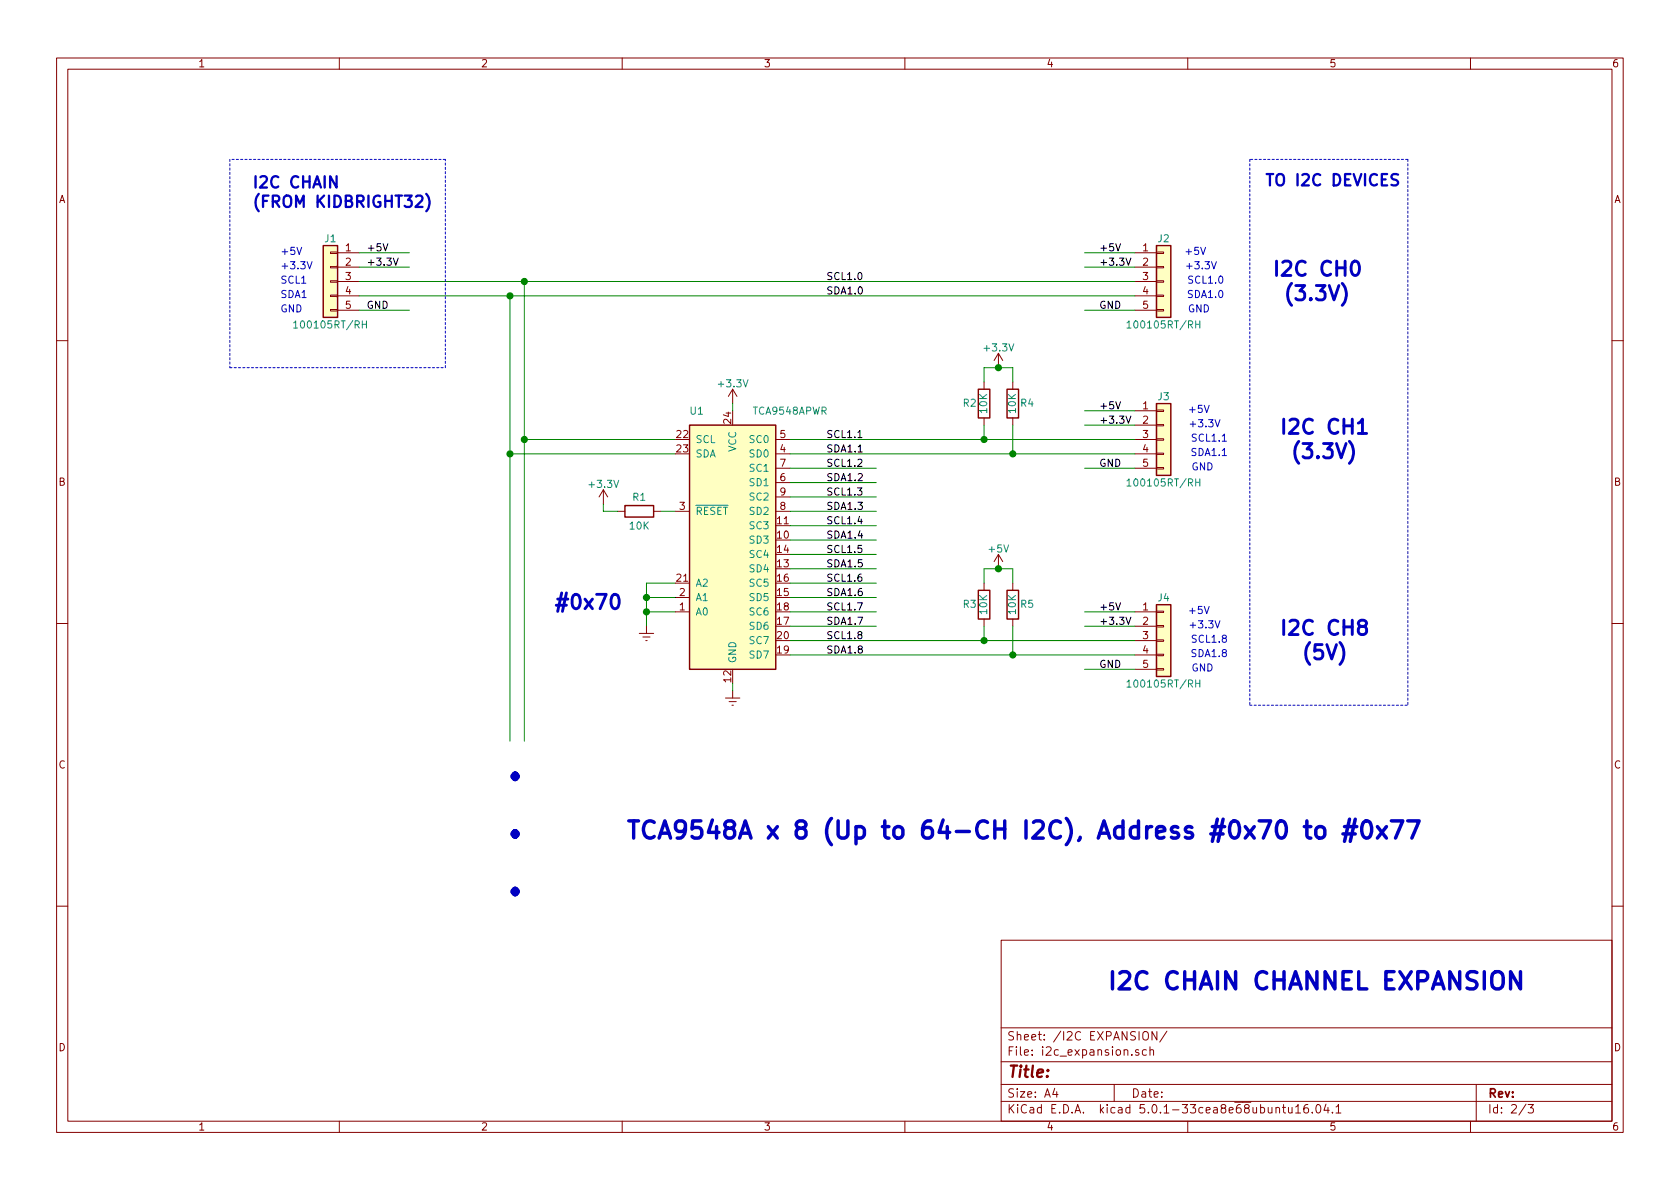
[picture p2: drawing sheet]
<svg xmlns="http://www.w3.org/2000/svg" width="297mm" height="210mm" viewBox="0 0 297 210" stroke-linecap="round" stroke-linejoin="round" font-family="sans-serif">
<g fill="none" stroke="#840000" stroke-width=".18">
<path d="M10 10.3h277v189.9h-277zM12 12.2h273v186.1h-273zM60 10.3v1.9M110 10.3v1.9M160 10.3v1.9M210 10.3v1.9M260 10.3v1.9M58.4 54.7h1.3v.3h-1.3zM58.4 52.2h1.3v.2h-1.3zM58.4 49.7h1.3v.2h-1.3zM58.4 47.1h1.3v.3h-1.3zM58.4 44.6h1.3v.2h-1.3z"/>
<path d="M59.7 44.7h3.8M59.7 47.2h3.8M59.7 49.8h3.8M59.7 52.3h3.8M59.7 54.9h3.8M200.7 44.7h3.8M200.7 47.2h3.8M200.7 49.8h3.8M200.7 52.3h3.8M200.7 54.9h3.8M204.5 54.7h1.2v.3h-1.2zM204.5 52.2h1.2v.2h-1.2z"/>
<path d="M204.5 49.7h1.2v.2h-1.2zM204.5 47.1h1.2v.3h-1.2zM204.5 44.6h1.2v.2h-1.2zM10 60.2h2M129.5 68.8v2.6M129.5 68.8l-.7 1.3M129.5 68.8l.8 1.3M137.2 77.7h2.5M174 67.6v1.2M174 73.9v1.3M176.5 62.5v2.5M176.5 62.5l-.7 1.2"/>
<path d="M176.5 62.5l.8 1.2M179.1 67.6v1.2M179.1 73.9v1.3M200.7 77.7h3.8M200.7 72.6h3.8M200.7 75.2h3.8M204.5 77.6h1.2v.2h-1.2zM204.5 75.1h1.2v.2h-1.2zM204.5 72.5h1.2v.3h-1.2zM285 60.2h2M106.7 86.6l-.8 1.3M106.7 86.6v2.5"/>
<path d="M106.7 86.6l.7 1.3M109.2 90.4h1.3M115.6 90.4h1.2M119.4 90.4h2.5M137.2 90.4h2.5M137.2 80.3h2.5M137.2 85.3h2.5M137.2 82.8h2.5M137.2 87.9h2.5M176.5 98l-.7 1.3M176.5 98v2.6M176.5 98l.8 1.3"/>
<path d="M200.7 80.3h3.8M200.7 82.8h3.8M204.5 82.7h1.2v.2h-1.2zM204.5 80.1h1.2v.3h-1.2zM10 110.3h2M113 112h2.6M113.7 112.6h1.2M114.2 113.3h.2M114.3 110.7v1.3M119.4 108.2h2.5M119.4 105.7h2.5M174 103.1v1.3"/>
<path d="M174 109.5v1.2M179.1 103.1v1.3M179.1 109.5v1.2M200.7 108.2h3.8M200.7 113.3h3.8M200.7 110.7h3.8M200.7 115.8h3.8M200.7 118.4h3.8M204.5 118.2h1.2v.3h-1.2zM204.5 115.7h1.2v.2h-1.2zM204.5 113.2h1.2v.2h-1.2zM204.5 110.6h1.2v.3h-1.2z"/>
<path d="M204.5 108.1h1.2v.2h-1.2zM285 110.3h2M128.3 123.4h2.5M128.9 124.1h1.3M129.4 124.7h.3M129.5 122.2v1.2M10 160.2h2M177 166.3h108v32h-108zM285 160.2h2M60 198.3v1.9M110 198.3v1.9M160 198.3v1.9"/>
<path d="M177 194.8h108M177 191.8h108M177 187.8h108M177 181.8h108M186.5 192.5l-.4 1h1M186.8 193v1M197 191.8v3M201.3 185.7l-.3-.1-.2 .2v.2l.5 .2v.3h-.5M202.1 182.6a.5 .5 0 0 1 .6-.2 .5 .5 0 0 1 .3 .5v.5a.5 .5 0 0 1-.4 .5 .5 .5 0 0 1-.5-.5zM202.7 185.7l-.4-.1-.3 .3 .1 .6h.6M203.3 185.7l.3-.1 .3 .1 .1 .9M203.3 185.1v1.5"/>
<path d="M204.5 182.4v1.5l-.8-1.5v1.5M206.3 182.3l-1.2 2M210 198.3v1.9M226.7 195.8h.6M226.9 195.3v1.3l.4 .2M227.8 195.8l.1 .9 .3 .1 .2-.1M228.4 195.8v1M229.1 195.8l.4-.5v1.5M229.1 196.8h.8M231.2 195.3a.59 .59 0 0 0-.7 .7l.1 .7 .2 .1 .5-.1 .1-.5-.2-.2-.4-.1-.3 .3M232 196.7v.1M232.9 195.4l.1-.1a.8 .8 0 0 1 .5 .8 .8 .8 0 0 1-.5 .7 1 1 0 0 1-.1-1.4z"/>
<path d="M234.4 195.2l-.3 1.1h.9M234.8 195.8v1M235.6 196.7v.1M236.2 195.8l.5-.5v1.5M236.2 196.8h.9M260 198.3v1.9M261 191.8v6.5M269.8 195.2l-1.2 2M270.2 195.3h.9l-.5 .6 .4 .1v.7l-.2 .1-.6-.1"/>
</g>
<g fill="none" stroke="#0000c2" stroke-width=".61">
<path d="M226 145.4a.73 .73 0 0 1 .7-.2 .73 .73 0 0 1 .6 .5 1.79 1.79 0 0 1-.6 2.5 .77 .77 0 0 1-.9-.6 2.53 2.53 0 0 1 .2-2.2zM230.6 146.2h1.2M231.1 145.2v2.6l.1 .3 .6 .1M232.8 146.5a.83 .83 0 0 1 1.4 .3v.8a.83 .83 0 0 1-.8 .6 .83 .83 0 0 1-.8-.6v-.8zM237.4 147.5h2.2M237.7 146.2h2.2M238.6 144.9l-.9 3.9M239.6 144.9l-.9 3.9M241.1 145.4a.73 .73 0 0 1 .7-.2 .73 .73 0 0 1 .6 .5 1.79 1.79 0 0 1-.6 2.5 .82 .82 0 0 1-.9-.6 2.53 2.53 0 0 1 .2-2.2zM243.5 146.2l1.6 2M245.1 146.2l-1.6 2M246 145.2h2l-1.3 3"/>
<path d="M248.9 145.2h2l-1.3 3M268.8 171.8v3.1l-1.7-3.1v3.1"/>
</g>
<g fill="#ffffc2" stroke="#ffffc2" stroke-width=".18">
<path d="M57.1 43.4h2.6v12.7h-2.6z"/>
<path d="M121.9 75.2h15.3v43.2h-15.3z"/>
<path d="M204.5 43.4h2.5v12.7h-2.5z"/>
<path d="M204.5 106.9h2.5v12.7h-2.5z"/>
<path d="M204.5 71.4h2.5v12.7h-2.5z"/>
</g>
<path d="M57.1 43.4h2.6v12.7h-2.6zM204.5 43.4h2.5v12.7h-2.5zM121.9 75.2h15.3v43.2h-15.3zM173 68.8h2v5.1h-2zM178.1 68.8h2v5.1h-2zM204.5 71.4h2.5v12.7h-2.5zM110.5 89.4h5.1v2h-5.1zM173 104.4h2v5.1h-2zM178.1 104.4h2v5.1h-2zM204.5 106.9h2.5v12.7h-2.5z" fill="none" stroke="#840000" stroke-width=".25"/>
<g fill="none" stroke="#008484" stroke-width=".18">
<path d="M51.9 57.1l.4-.4v1.3M51.9 58h.7M64.1 57.3h.7M64.8 56.7v1.3M199.3 57.1l.3-.4v1.3M199.3 58h.7M211.4 57.3h.7M212.1 56.7v1.3M199.3 85l.3-.3v1.2M199.3 85.9h.7M211.4 85.3h.7M212.1 84.7v1.2"/>
<path d="M199.3 120.6l.3-.4v1.3M199.3 121.5h.7M211.4 120.8h.7M212.1 120.2v1.3"/>
</g>
<path d="M59.5 31.2v2l-1.1-2v2M75.4 34.3a2.29 2.29 0 0 1 0 3.1M247.2 30.9a.84 .84 0 0 0-1.1 .1 .47 .47 0 0 0 .3 .7 .81 .81 0 0 1 .8 .5l-.1 .4-.3 .2-.8-.1" fill="none" stroke="#0000c2" stroke-width=".41"/>
<g fill="none" stroke="#008400" stroke-width=".18">
<path d="M63.5 44.7h8.9M63.5 47.2h8.9M63.5 54.9h8.9M63.5 49.8h137.2M63.5 52.3h137.2M90.2 52.3v78.8M92.7 49.8v81.3M191.8 44.7h8.9M191.8 47.2h8.9M191.8 54.9h8.9M92.7 77.7h26.7M129.5 71.4v1.2"/>
<path d="M139.7 77.7h61M174 67.6v-2.6h5.1v2.6M174 75.2v2.5M179.1 75.2v5.1M191.8 72.6h8.9M191.8 75.2h8.9M90.2 80.3h29.2M106.7 89.1v1.3h2.5M116.8 90.4h2.6M139.7 82.8h15.2M139.7 85.3h15.2M139.7 87.9h15.2"/>
<path d="M139.7 90.4h15.2M139.7 93h15.2M139.7 95.5h15.2M139.7 98h15.2M139.7 80.3h61M191.8 82.8h8.9M114.3 105.7h5.1M114.3 108.2h5.1M119.4 103.1h-5.1v7.6M139.7 103.1h15.2M139.7 105.7h15.2M139.7 108.2h15.2"/>
<path d="M139.7 100.6h15.2M139.7 110.7h15.2M139.7 113.3h61M139.7 115.8h61M174 103.1v-2.5h5.1v2.5M174 110.7v2.6M179.1 110.7v5.1M191.8 108.2h8.9M191.8 110.7h8.9M191.8 118.4h8.9M129.5 120.9v1.3"/>
</g>
<g fill="#008400" stroke="#008400" stroke-width=".25">
<circle cx="114.3" cy="105.7" r=".51"/>
<circle cx="114.3" cy="108.2" r=".51"/>
<circle cx="176.5" cy="100.6" r=".51"/>
<circle cx="176.5" cy="65" r=".51"/>
<circle cx="92.7" cy="77.7" r=".51"/>
<circle cx="90.2" cy="80.3" r=".51"/>
<circle cx="174" cy="77.7" r=".51"/>
<circle cx="179.1" cy="80.3" r=".51"/>
<circle cx="174" cy="113.3" r=".51"/>
<circle cx="179.1" cy="115.8" r=".51"/>
<circle cx="92.7" cy="49.8" r=".51"/>
<circle cx="90.2" cy="52.3" r=".51"/>
</g>
<path d="M67.7 43.1l.4 1.3 .5-1.3M69.5 45.6l.5 1.3 .4-1.3M197.3 43.1l.4 1.3 .4-1.3M199.1 45.6l.4 1.3 .4-1.3M151.7 77.4h.7M151.7 79.9h.8M197.3 71l.4 1.3 .4-1.3M199.1 73.6l.4 1.2 .4-1.2M197.3 106.6l.4 1.3 .4-1.3M199.1 109.1l.4 1.3 .4-1.3" fill="none" stroke="#000" stroke-width=".18"/>
<path d="M52.5 43.7l.4 1.3 .4-1.3M54.3 46.3l.4 1.2 .5-1.2M209.8 47.1h1M210.4 75h1M210.4 110.6h1" fill="none" stroke="#0000c2" stroke-width=".18"/>
<g fill="none" stroke="#0000c2" stroke-width=".51">
<path d="M235 50.5l.9 2.5 .8-2.5M237.3 50.1a2.9 2.9 0 0 1 0 3.9M239.1 46.4a.62 .62 0 0 1 .7-.2 .62 .62 0 0 1 .4 .5 1.49 1.49 0 0 1-.4 2 .69 .69 0 0 1-.8-.5 2.12 2.12 0 0 1 .1-1.8zM236.3 78.4l.8 2.6 .9-2.6M238.6 78a2.9 2.9 0 0 1 0 3.9M240.2 74.8l.2-.1 .5-.6v2.6M240.2 76.7h1.4M108.3 105.3a.6 .6 0 0 1 .6-.2 .6 .6 0 0 1 .4 .5 1.49 1.49 0 0 1-.4 2 .64 .64 0 0 1-.7-.4 2.12 2.12 0 0 1 .1-1.9zM231.6 113.6a2.98 2.98 0 0 0 0 3.9M233.8 114h-1.3l-.1 1.2 .4-.2h.6l.4 .2 .1 .2v.6l-.1 .3-.4 .2h-.6l-.4-.2M234.6 114l.9 2.5 .8-2.5M236.9 113.6a2.98 2.98 0 0 1 0 3.9"/>
<path d="M240.6 110.8l-.4-.5a.62 .62 0 0 1 .4-.6h.5a.55 .55 0 0 1 .5 .5 .55 .55 0 0 1-.5 .6l-.7 .1-.2 .3v.5l.4 .5h.5l.5-.5-.1-.7-.4-.2"/>
</g>
<path d="M40.6 28.2v36.8M78.7 28.2h-38.1M221 28.2v96.5M248.9 28.2h-27.9M248.9 28.2v96.5M40.6 65h38.1M78.7 65v-36.8M221 124.7h27.9" fill="none" stroke="#0000c2" stroke-width=".18" stroke-dasharray=".4 .4"/>
<g font-size="8.3" fill="#0000c2">
<text x="88.9" y="137.9">.</text>
<text x="88.9" y="148.1">.</text>
<text x="88.9" y="158.2">.</text>
</g>
<g font-size="4.2" fill="#0000c2">
<text x="110.5" y="148.4">TCA9548A x 8 (Up to 64-CH I2C), Address #0x70 to #0x77</text>
<text x="195.6" y="175">I2C CHAIN CHANNEL EXPANSION</text>
</g>
<g font-size="3.5" fill="#0000c2">
<text x="224.8" y="48.8">I2C CH0</text>
<text x="225.8" y="53.2">(3.3V)</text>
<text x="226.1" y="76.8">I2C CH1</text>
<text x="227" y="81.1">(3.3V)</text>
<text x="97.8" y="107.8">#0x70</text>
<text x="226.1" y="112.3">I2C CH8</text>
</g>
<g font-size="2.8" fill="#0000c2">
<text x="44.4" y="33.3">I2C CHAIN</text>
<text x="223.5" y="32.9">TO I2C DEVICES</text>
<text x="44.4" y="36.7">(FROM KIDBRIGHT32)</text>
</g>
<text font-size="2.8" fill="#840000" x="178" y="190.5">Title:</text>
<g font-size="2.1" fill="#840000">
<text x="178" y="184">Sheet: /I2C EXPANSION/</text>
<text x="178" y="186.7">File: i2c_expansion.sch</text>
<text x="178" y="196.9">KiCad E.D.A. kicad 5.0.1-33cea8e68ubuntu16.04.1</text>
<text x="178" y="194.1">Size: A4</text>
<text x="200" y="194.1">Date:</text>
<text x="263" y="194.1">Rev:</text>
<text x="263" y="196.9">Id: 2/3</text>
</g>
<g font-size="1.8" fill="#840000">
<text x="35" y="11.9">1</text>
<text x="85" y="11.9">2</text>
<text x="135" y="11.9">3</text>
<text x="185" y="11.9">4</text>
<text x="235" y="11.9">5</text>
<text x="285" y="11.9">6</text>
<text x="10.4" y="35.9">A</text>
<text x="285.4" y="35.9">A</text>
<text x="61.1" y="44.4">1</text>
<text x="61.1" y="47">2</text>
<text x="202.1" y="44.4">1</text>
<text x="202.1" y="47">2</text>
<text x="61.1" y="49.5">3</text>
<text x="61.1" y="52.1">4</text>
<text x="202.1" y="49.5">3</text>
<text x="202.1" y="52.1">4</text>
<text x="61.1" y="54.6">5</text>
<text x="202.1" y="54.6">5</text>
<text x="119.7" y="77.5">22</text>
<text x="129.3" y="74.9" transform="rotate(-90 129.3 74.9)">24</text>
<text x="137.9" y="77.5">5</text>
<text x="202.1" y="72.4">1</text>
<text x="202.1" y="74.9">2</text>
<text x="202.1" y="77.5">3</text>
<text x="119.7" y="80">23</text>
<text x="137.9" y="80">4</text>
<text x="137.9" y="82.5">7</text>
<text x="202.1" y="80">4</text>
<text x="202.1" y="82.5">5</text>
<text x="10.4" y="85.9">B</text>
<text x="137.9" y="85.1">6</text>
<text x="137.9" y="87.6">9</text>
<text x="285.4" y="85.9">B</text>
<text x="120.2" y="90.2">3</text>
<text x="137.5" y="95.2">10</text>
<text x="137.5" y="92.7">11</text>
<text x="137.9" y="90.2">8</text>
<text x="137.5" y="100.3">13</text>
<text x="137.5" y="97.8">14</text>
<text x="119.7" y="102.9">21</text>
<text x="120.2" y="107.9">1</text>
<text x="120.2" y="105.4">2</text>
<text x="137.5" y="105.4">15</text>
<text x="137.5" y="102.9">16</text>
<text x="137.5" y="107.9">18</text>
<text x="202.1" y="107.9">1</text>
<text x="137.5" y="110.5">17</text>
<text x="137.5" y="113">20</text>
<text x="202.1" y="110.5">2</text>
<text x="202.1" y="113">3</text>
<text x="137.5" y="115.6">19</text>
<text x="202.1" y="115.6">4</text>
<text x="202.1" y="118.1">5</text>
<text x="129.3" y="120.6" transform="rotate(-90 129.3 120.6)">12</text>
<text x="10.4" y="135.9">C</text>
<text x="285.4" y="135.9">C</text>
<text x="10.4" y="185.9">D</text>
<text x="285.4" y="185.9">D</text>
<text x="35" y="199.9">1</text>
<text x="85" y="199.9">2</text>
<text x="135" y="199.9">3</text>
<text x="185" y="199.9">4</text>
<text x="235" y="199.9">5</text>
<text x="285" y="199.9">6</text>
</g>
<g font-size="1.8" fill="#0000c2">
<text x="49.5" y="45.1">+5V</text>
<text x="49.5" y="47.6">+3.3V</text>
<text x="210.2" y="45.1">+5V</text>
<text x="210.6" y="47.6">+3.3V</text>
<text x="49.5" y="50.2">SCL1</text>
<text x="49.5" y="52.7">SDA1</text>
<text x="210.3" y="52.7">SDA1.0</text>
<text x="210.5" y="50.2">SCL1.0</text>
<text x="49.5" y="55.2">GND</text>
<text x="210.1" y="55.2">GND</text>
<text x="210.8" y="73">+5V</text>
<text x="211.2" y="75.6">+3.3V</text>
<text x="210.7" y="83.2">GND</text>
<text x="211" y="80.6">SDA1.1</text>
<text x="211.2" y="78.1">SCL1.1</text>
<text x="210.8" y="108.6">+5V</text>
<text x="211.2" y="113.7">SCL1.8</text>
<text x="211.2" y="111.1">+3.3V</text>
<text x="210.7" y="118.7">GND</text>
<text x="211" y="116.2">SDA1.8</text>
</g>
<g font-size="1.8" fill="#008484">
<text x="57.5" y="42.8">J1</text>
<text x="204.8" y="42.8">J2</text>
<text x="52.8" y="58.1">100105RT/RH</text>
<text x="200.1" y="58.1">100105RT/RH</text>
<text x="174.2" y="62.1">+3.3V</text>
<text x="127.2" y="68.5">+3.3V</text>
<text x="170.3" y="71.9">R2</text>
<text x="180.5" y="71.9">R4</text>
<text x="204.8" y="70.8">J3</text>
<text x="122.1" y="73.3">U1</text>
<text x="133.2" y="73.3">TCA9548APWR</text>
<text x="174.5" y="73" transform="rotate(-90 174.5 73)">10K</text>
<text x="179.6" y="73" transform="rotate(-90 179.6 73)">10K</text>
<text x="122.9" y="78.4">SCL</text>
<text x="122.9" y="80.9">SDA</text>
<text x="130.2" y="79.9" transform="rotate(-90 130.2 79.9)">VCC</text>
<text x="132.7" y="80.9">SD0</text>
<text x="132.7" y="78.4">SC0</text>
<text x="132.7" y="83.4">SC1</text>
<text x="104.3" y="86.3">+3.3V</text>
<text x="111.9" y="88.6">R1</text>
<text x="132.7" y="86">SD1</text>
<text x="132.7" y="88.5">SC2</text>
<text x="200.1" y="86">100105RT/RH</text>
<text x="111.4" y="93.6">10K</text>
<text x="122.9" y="91.1">RESET</text>
<text x="132.7" y="93.6">SC3</text>
<text x="132.7" y="91.1">SD2</text>
<text x="132.7" y="96.1">SD3</text>
<text x="132.7" y="101.2">SD4</text>
<text x="132.7" y="98.7">SC4</text>
<text x="174.9" y="97.7">+5V</text>
<text x="122.9" y="106.3">A1</text>
<text x="122.9" y="103.8">A2</text>
<text x="132.7" y="106.3">SD5</text>
<text x="132.7" y="103.8">SC5</text>
<text x="170.3" y="107.5">R3</text>
<text x="180.5" y="107.5">R5</text>
<text x="204.8" y="106.3">J4</text>
<text x="122.9" y="108.8">A0</text>
<text x="132.7" y="111.4">SD6</text>
<text x="132.7" y="108.8">SC6</text>
<text x="132.7" y="113.9">SC7</text>
<text x="174.5" y="108.6" transform="rotate(-90 174.5 108.6)">10K</text>
<text x="179.6" y="108.6" transform="rotate(-90 179.6 108.6)">10K</text>
<text x="130.2" y="117.3" transform="rotate(-90 130.2 117.3)">GND</text>
<text x="132.7" y="116.5">SD7</text>
<text x="200.1" y="121.6">100105RT/RH</text>
</g>
<g font-size="1.8">
<text x="64.8" y="44.4">+5V</text>
<text x="64.8" y="47">+3.3V</text>
<text x="194.3" y="44.4">+5V</text>
<text x="194.3" y="47">+3.3V</text>
<text x="146" y="49.5">SCL1.0</text>
<text x="146" y="52.1">SDA1.0</text>
<text x="64.8" y="54.6">GND</text>
<text x="194.3" y="54.6">GND</text>
<text x="146" y="77.5">SCL1.1</text>
<text x="194.3" y="72.4">+5V</text>
<text x="194.3" y="74.9">+3.3V</text>
<text x="146" y="80">SDA1.1</text>
<text x="146" y="82.5">SCL1.2</text>
<text x="194.3" y="82.5">GND</text>
<text x="146" y="85.1">SDA1.2</text>
<text x="146" y="87.6">SCL1.3</text>
<text x="146" y="90.2">SDA1.3</text>
<text x="146" y="92.7">SCL1.4</text>
<text x="146" y="95.2">SDA1.4</text>
<text x="146" y="97.8">SCL1.5</text>
<text x="146" y="100.3">SDA1.5</text>
<text x="146" y="102.9">SCL1.6</text>
<text x="146" y="105.4">SDA1.6</text>
<text x="146" y="107.9">SCL1.7</text>
<text x="194.3" y="107.9">+5V</text>
<text x="146" y="110.5">SDA1.7</text>
<text x="146" y="113">SCL1.8</text>
<text x="194.3" y="110.5">+3.3V</text>
<text x="146" y="115.6">SDA1.8</text>
<text x="194.3" y="118.1">GND</text>
</g>
</svg>
